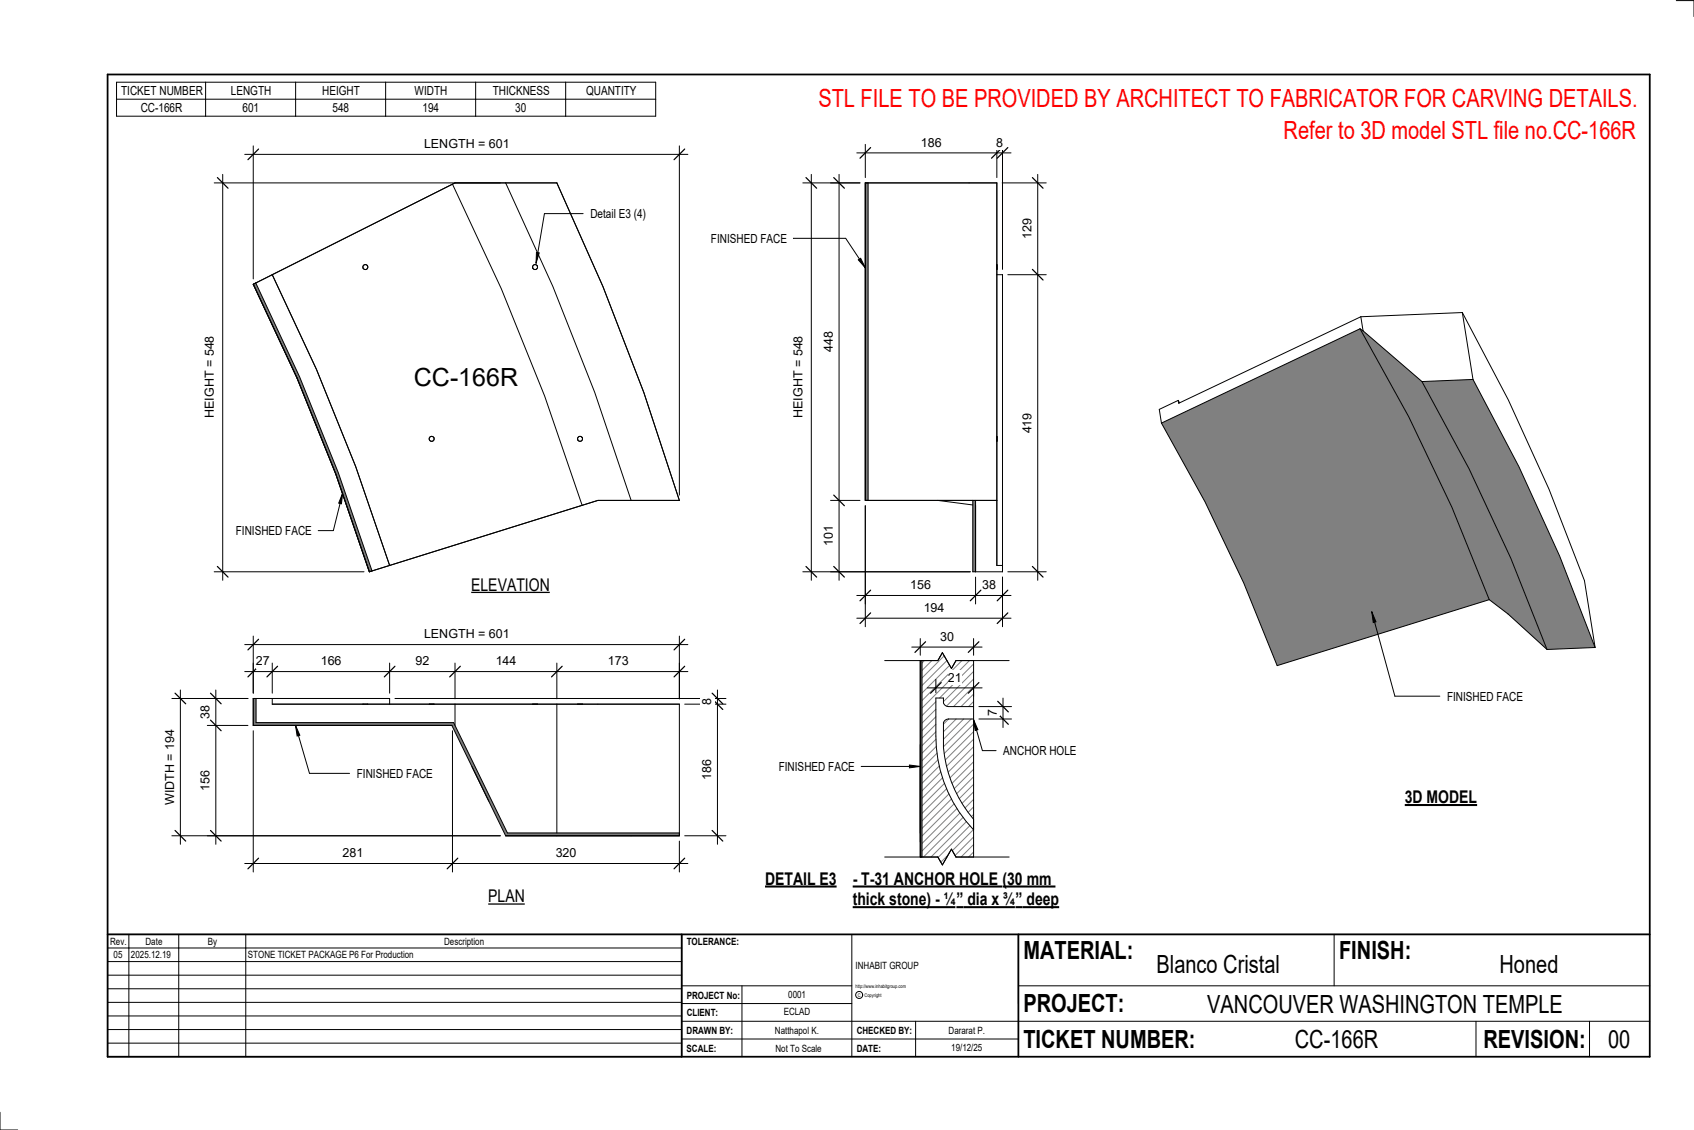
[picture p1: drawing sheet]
<svg xmlns="http://www.w3.org/2000/svg" width="914mm" height="610mm" viewBox="0 0 914 610" stroke-linecap="round" stroke-linejoin="round" font-family="sans-serif">
<g fill="#808080">
<path d="M627 228l107-51 26 48 24 49 20 50-115 35-18-45-21-43z"/>
<path d="M734 177l34 29 25 47 22 48 20 49-21-19-10-7-20-50-24-49z"/>
<path d="M768 206l27-1 25 47 22 48 19 49-26 1-20-49-22-48z"/>
</g>
<g fill="none" stroke="#000" stroke-width=".54">
<path d="M734 177l26 48 24 49 20 50M734 177l2 1M734 177l-107 51M735 171l-99 47v-2M735 171l1 7M736 178l32 28M789 169l25 47 22 48 19 49 6 36M789 169l6 36M789 169l-54 2M636 216l1 1M636 216l-10 5 1 7M768 206l25 47 22 48 20 49"/>
<path d="M795 205l25 47 22 48 19 49M795 205l-27 1M627 228l23 43 21 43 18 45 115-35M804 324l10 7 21 19M861 349l-26 1"/>
</g>
<g fill="#7c7c7c">
<path d="M467 99h2v171h-2z"/>
<path d="M525 270h2v38h-2z"/>
</g>
<g fill="none" stroke="#000" stroke-width=".54">
<path d="M467 99h56M467 99v171M467 99h71M469 99v171M538 99v171M538 99v49M538 143v2zM538 148v157M538 148h3M541 148v157M541 148v160M538 235v3z"/>
<path d="M467 270h39l19 2M467 270h71M525 270v38h16M527 270v38M538 270v35M538 305h3M541 305v3"/>
</g>
<path d="M137 153h1l24 50 21 52 18 53h-2l-18-52-21-52z" fill="#7c7c7c"/>
<g fill="none" stroke="#000" stroke-width=".54">
<path d="M246 99h-2l27 57 23 58 20 59M246 99h27l25 56 23 57 20 58h-18M246 99h55l24 56 23 57 19 58h-44M246 99l-109 54M137 153h1l24 50 21 52 18 53h-2M137 153l23 51 21 52 18 52M147 148l24 51 21 53 18 53 113-35M314 273l-115 35M323 270l-9 3"/>
<circle cx="197" cy="144" r="1.3"/>
<circle cx="289" cy="144" r="1.3"/>
<circle cx="233" cy="237" r="1.3"/>
<circle cx="313" cy="237" r="1.3"/>
</g>
<path d="M137 377h1v13h107l29 59h93v2h-94l-29-60h-107z" fill="#7c7c7c"/>
<g fill="none" stroke="#000" stroke-width=".54">
<path d="M137 377h73M137 377h10M137 377v14M138 377v13h107l29 59h93M147 380h49M147 377h63M147 380h220M147 377v3M196 380h3zM210 377v3M232 380h2zM246 380v11"/>
<path d="M287 380h3zM312 380h.1M312 380h2zM367 380h-66v69M367 380v71M137 391h62M137 391h107l29 60M273 451h68M273 451h94M301 451h66"/>
</g>
<path d="M498 356v106h8l3 5 5-9 2 4h10v-14a73 73 0 0 1-21-51v-20h4v2l2 2h15v-25h-10l-2 5-5-9-3 4zM510 389a67 67 0 0 0 4 33 69 69 0 0 0 12 20v-54h-14z" fill="#fff"/>
<path d="M497 356h1v106h-1z" fill="#7c7c7c"/>
<g fill="none" stroke="#808080" stroke-width=".54">
<path d="M499 356l-1 2M503 356l-5 6M510 354l-12 12M511 356l-13 14M513 359l-15 15M519 356l-21 22M523 356l-25 26M526 358l-19 19M505 379l-7 7M526 362l-17 17M526 366l-15 15M526 370l-11 11"/>
<path d="M526 374l-7 7M526 378l-3 3M505 383l-7 7M505 387l-7 7M505 391l-7 7M505 395l-7 7M505 399l-7 7M512 388l-3 3M516 388l-7 7M520 388l-11 11M524 388l-15 15M526 391l-16 16"/>
<path d="M526 395l-16 15M526 399l-15 14M505 403l-7 7M506 406l-8 8M506 410l-8 8M507 413l-9 10M508 416l-10 11M509 420l-11 11M526 403l-14 14M526 407l-13 13M526 411l-12 12M526 415l-11 10"/>
<path d="M526 419l-10 9M510 423l-12 12M511 425l-13 14M512 428l-14 15M514 431l-16 16M515 434l-17 17M517 436l-19 19M518 439l-20 20M526 423l-8 8M526 427l-7 6M526 431l-5 5M526 435l-3 3"/>
<path d="M526 439l-2 2M520 441l-22 21M522 443l-19 19M524 445l-18 18M525 448l-11 11M526 452l-10 10M526 456l-7 6M526 460l-3 2M512 461l-4 4"/>
</g>
<path d="M467 78v18M538 78v18M541 78v67M462 82h84M497 356h9l3-4 5 9 2-5h10v106h-10l-2-4-5 9-3-5h-9zM498 356v106M526 381h-15l-2-2v-2h-4a112 112 0 0 0 4 44 73 73 0 0 0 17 27M526 388h-14l-2 1a67 67 0 0 0 5 37 69 69 0 0 0 11 16" fill="none" stroke="#000" stroke-width=".54"/>
<path d="M470 80l-6 5M541 80l-6 5M544 80l-6 5" fill="none" stroke="#000" stroke-width=".67"/>
<g fill="#fff">
<path d="M538 73h3v8h-3z"/>
<path d="M497 73h11v8h-11z"/>
</g>
<path d="M448 99h16M453 94v219M448 270h16M448 308h76" fill="none" stroke="#000" stroke-width=".54"/>
<path d="M450 96l6 6M450 267l6 6M450 306l6 5" fill="none" stroke="#000" stroke-width=".67"/>
<g fill="#fff">
<path d="M443 284h8v11h-8z"/>
<path d="M443 179h8v11h-8z"/>
</g>
<path d="M467 273v53M527 311v15M541 311v15M462 321h84" fill="none" stroke="#000" stroke-width=".54"/>
<path d="M470 318l-6 6M529 318l-5 6M544 318l-6 6" fill="none" stroke="#000" stroke-width=".67"/>
<g fill="#fff">
<path d="M530 312h8v7h-8z"/>
<path d="M491 312h11v7h-11z"/>
</g>
<path d="M467 273v65M541 311v27M462 334h84" fill="none" stroke="#000" stroke-width=".54"/>
<path d="M470 331l-6 5M544 331l-6 5" fill="none" stroke="#000" stroke-width=".67"/>
<path d="M499 324h11v8h-11z" fill="#fff"/>
<path d="M541 99h24M560 94v219M544 148h21M544 308h21" fill="none" stroke="#000" stroke-width=".54"/>
<path d="M557 96l6 6M557 145l6 6M557 306l6 5" fill="none" stroke="#000" stroke-width=".67"/>
<g fill="#fff">
<path d="M551 223h7v11h-7z"/>
<path d="M551 118h7v11h-7z"/>
</g>
<path d="M433 99h31M438 94v219M433 308h91" fill="none" stroke="#000" stroke-width=".54"/>
<path d="M435 96l6 6M435 306l6 5" fill="none" stroke="#000" stroke-width=".67"/>
<path d="M427 181h8v44h-8z" fill="#fff"/>
<path d="M137 79v71M367 79v188M132 83h239" fill="none" stroke="#000" stroke-width=".54"/>
<path d="M140 80l-6 6M370 80l-6 6" fill="none" stroke="#000" stroke-width=".67"/>
<path d="M229 74h46v7h-46z" fill="#fff"/>
<path d="M116 99h154M120 94v219M116 308h80" fill="none" stroke="#000" stroke-width=".54"/>
<path d="M117 96l6 6M117 306l6 5" fill="none" stroke="#000" stroke-width=".67"/>
<g fill="#fff">
<path d="M109 181h8v44h-8z"/>
<path d="M223 196h57v15h-57z"/>
</g>
<path d="M290 136h1l-2 6z" fill="#000"/>
<path d="M315 115h-21l-5 27M290 136h1l-2 6z" fill="none" stroke="#000" stroke-width=".54"/>
<path d="M319 112h29v7h-29z" fill="#fff"/>
<path d="M213 377h179M370 380h22M387 372v83M370 451h22" fill="none" stroke="#000" stroke-width=".54"/>
<path d="M384 377l6 6M384 374l6 6M384 448l6 6" fill="none" stroke="#000" stroke-width=".67"/>
<g fill="#fff">
<path d="M378 377h7v3h-7z"/>
<path d="M378 410h7v11h-7z"/>
</g>
<path d="M137 358v16M147 358v16M210 358v16M246 358v19M301 358v19M367 358v19M132 362h239" fill="none" stroke="#000" stroke-width=".54"/>
<path d="M140 359l-6 6M150 359l-6 6M213 359l-6 6M248 359l-5 6M303 359l-5 6M370 359l-6 6" fill="none" stroke="#000" stroke-width=".67"/>
<g fill="#fff">
<path d="M328 353h11v7h-11z"/>
<path d="M268 353h11v7h-11z"/>
<path d="M224 353h8v7h-8z"/>
<path d="M173 353h11v7h-11z"/>
<path d="M138 353h7v7h-7z"/>
</g>
<path d="M112 377h22M116 372v83M112 391h22M112 451h158" fill="none" stroke="#000" stroke-width=".54"/>
<path d="M114 374l5 6M114 388l5 6M114 448l5 6" fill="none" stroke="#000" stroke-width=".67"/>
<g fill="#fff">
<path d="M107 380h8v8h-8z"/>
<path d="M107 416h8v11h-8z"/>
</g>
<path d="M93 377h41M97 372v83M93 451h177" fill="none" stroke="#000" stroke-width=".54"/>
<path d="M94 374l6 6M94 448l6 6" fill="none" stroke="#000" stroke-width=".67"/>
<path d="M88 393h8v41h-8z" fill="#fff"/>
<path d="M137 394v76M244 394v76M367 454v16M132 466h239" fill="none" stroke="#000" stroke-width=".54"/>
<path d="M140 463l-6 6M247 463l-6 6M370 463l-6 6" fill="none" stroke="#000" stroke-width=".67"/>
<g fill="#fff">
<path d="M300 456h11v8h-11z"/>
<path d="M185 456h11v8h-11z"/>
</g>
<path d="M132 348h239M137 343v31M367 343v34" fill="none" stroke="#000" stroke-width=".54"/>
<path d="M140 345l-6 6M370 345l-6 6" fill="none" stroke="#000" stroke-width=".67"/>
<path d="M229 338h46v8h-46z" fill="#fff"/>
<path d="M478 356h28l3-4 5 9 2-5h29M465 413h32M491 413h6l-6 1zM478 462h28l3 5 5-9 2 4h29" fill="none" stroke="#000" stroke-width=".54"/>
<path d="M491 413h6l-6 1z" fill="#000"/>
<g fill="#fff">
<path d="M420 410h41v7h-41z"/>
<path d="M413 468h39v11h-39z"/>
</g>
<path d="M413 478h39" fill="none" stroke="#000" stroke-width="1.1" stroke-linecap="butt"/>
<g fill="#fff">
<path d="M460 468h81v11h-81z"/>
<path d="M541 468h29v11h-29z"/>
<path d="M460 479h56v12h-56z"/>
<path d="M516 479h4v12h-4z"/>
<path d="M520 479h28v12h-28z"/>
<path d="M548 479h4v12h-4z"/>
<path d="M552 479h20v12h-20z"/>
</g>
<path d="M460 478h81M541 478h29M460 489h56M516 489h32M548 489h24" fill="none" stroke="#000" stroke-width="1.1" stroke-linecap="butt"/>
<path d="M541 377v15M528 388h18M528 381h18" fill="none" stroke="#000" stroke-width=".54"/>
<path d="M539 378l5 6M539 385l5 6" fill="none" stroke="#000" stroke-width=".67"/>
<path d="M532 383h8v3h-8z" fill="#fff"/>
<path d="M501 371h29M505 367v7M526 370v6" fill="none" stroke="#000" stroke-width=".54"/>
<path d="M508 368l-6 6M528 368l-5 6" fill="none" stroke="#000" stroke-width=".67"/>
<path d="M512 362h7v7h-7z" fill="#fff"/>
<path d="M526 388l2 6h-2z" fill="#000"/>
<path d="M526 388l2 6h-2zM526 388l4 17h8" fill="none" stroke="#000" stroke-width=".54"/>
<path d="M542 401h39v8h-39z" fill="#fff"/>
<path d="M492 349h38M497 344v9M526 344v9" fill="none" stroke="#000" stroke-width=".54"/>
<path d="M500 346l-6 6M528 346l-5 6" fill="none" stroke="#000" stroke-width=".67"/>
<path d="M507 340h8v7h-8z" fill="#fff"/>
<g fill="none" stroke="#000" stroke-width=".54">
<path d="M905 0h9v9M460 504v66M720 504v28M891 504h-341v37M368 532h92M401 532v38M550 532h341M368 551h523M368 541h92M494 551v19M797 551v19M858 551v19"/>
<path d="M368 561h182M0 600v10h10"/>
<circle cx="464" cy="537" r="1.9"/>
</g>
<path d="M58 40h833v530h-833zM58 504h833M368 504v66M550 504v66" fill="none" stroke="#000" stroke-width=".96"/>
<g fill="#fff">
<path d="M652 534h192v15h-192z"/>
<path d="M513 562h17v6h-17z"/>
<path d="M425 533h10v6h-10z"/>
<path d="M423 543h15v6h-15z"/>
<path d="M418 553h24v6h-24z"/>
<path d="M624 513h68v15h-68z"/>
<path d="M809 513h33v15h-33z"/>
<path d="M512 553h20v6h-20z"/>
<path d="M699 553h45v15h-45z"/>
<path d="M442 45h443v16h-443z"/>
<path d="M868 553h12v15h-12z"/>
<path d="M61 512h5v6h-5z"/>
<path d="M693 63h192v15h-192z"/>
<path d="M254 310h43v11h-43z"/>
</g>
<path d="M254 320h43" fill="none" stroke="#000" stroke-width=".69" stroke-linecap="butt"/>
<path d="M264 478h19v11h-19z" fill="#fff"/>
<path d="M264 488h19" fill="none" stroke="#000" stroke-width=".69" stroke-linecap="butt"/>
<path d="M758 424h40v12h-40z" fill="#fff"/>
<path d="M758 434h39" fill="none" stroke="#000" stroke-width="1.1" stroke-linecap="butt"/>
<g fill="none" stroke="#000" stroke-width=".54">
<path d="M63 44h291v19h-291zM63 54h291M111 44v19M160 44v19M208 44v19M257 44v19M305 44v19M428 129h28l11 16M463 140l2-1 2 6zM58 504h310v66h-310zM58 519h310M58 511h310"/>
<path d="M70 504v66M96 504v66M133 504v66M58 533h310M58 526h310M58 555h310M58 548h310M58 541h310M58 563h310"/>
</g>
<path d="M463 140l2-1 2 6z" fill="#000"/>
<path d="M384 125h40v7h-40z" fill="#fff"/>
<path d="M740 330l3 5-2 1z" fill="#000"/>
<path d="M740 330l3 5-2 1zM740 330l13 46h24" fill="none" stroke="#000" stroke-width=".54"/>
<path d="M781 372h41v7h-41z" fill="#fff"/>
<path d="M160 391l2 6h-2z" fill="#000"/>
<path d="M160 391l2 6h-2zM160 391l7 26h22" fill="none" stroke="#000" stroke-width=".54"/>
<path d="M193 414h40v7h-40z" fill="#fff"/>
<path d="M185 266l-1 6-1-1z" fill="#000"/>
<path d="M185 266l-1 6-1-1zM185 266l-5 20h-8" fill="none" stroke="#000" stroke-width=".54"/>
<path d="M127 283h41v7h-41z" fill="#fff"/>
<g font-size="13.5" fill="#f00">
<text x="442" y="58">STL FILE TO BE PROVIDED BY ARCHITECT TO FABRICATOR FOR CARVING DETAILS.</text>
<text x="693" y="75">Refer to 3D model STL file no.CC-166R</text>
</g>
<g font-size="13.5">
<text x="223" y="208">CC-166R</text>
<text x="552" y="517">MATERIAL:</text>
<text x="723" y="517">FINISH:</text>
<text x="624" y="525">Blanco Cristal</text>
<text x="809" y="525">Honed</text>
<text x="552" y="546">PROJECT:</text>
<text x="652" y="546">VANCOUVER WASHINGTON TEMPLE</text>
<text x="552" y="565">TICKET NUMBER:</text>
<text x="699" y="565">CC-166R</text>
<text x="801" y="565">REVISION:</text>
<text x="868" y="565">00</text>
</g>
<g font-size="9.4">
<text x="254" y="319">ELEVATION</text>
<text x="758" y="433">3D MODEL</text>
<text x="413" y="477">DETAIL E3</text>
<text x="460" y="477">- T-31 ANCHOR HOLE</text>
<text x="541" y="477">(30 mm</text>
<text x="264" y="487">PLAN</text>
<text x="460" y="488">thick stone) - ¼</text>
<text x="516" y="488">”</text>
<text x="522" y="488">dia x ¾</text>
<text x="548" y="488">”</text>
<text x="554" y="488">deep</text>
</g>
<g font-size="6.7">
<text x="65" y="51">TICKET NUMBER</text>
<text x="125" y="51">LENGTH</text>
<text x="174" y="51">HEIGHT</text>
<text x="224" y="51">WIDTH</text>
<text x="266" y="51">THICKNESS</text>
<text x="316" y="51">QUANTITY</text>
<text x="76" y="60">CC-166R</text>
<text x="131" y="60">601</text>
<text x="179" y="60">548</text>
<text x="228" y="60">194</text>
<text x="278" y="60">30</text>
<text x="229" y="80">LENGTH = 601</text>
<text x="497" y="79">186</text>
<text x="538" y="79">8</text>
<text x="319" y="118">Detail E3 (4)</text>
<text x="384" y="131">FINISHED FACE</text>
<text x="557" y="129" transform="rotate(-90 557 129)">129</text>
<text x="450" y="190" transform="rotate(-90 450 190)">448</text>
<text x="115" y="225" transform="rotate(-90 115 225)">HEIGHT = 548</text>
<text x="433" y="225" transform="rotate(-90 433 225)">HEIGHT = 548</text>
<text x="557" y="234" transform="rotate(-90 557 234)">419</text>
<text x="127" y="289">FINISHED FACE</text>
<text x="450" y="295" transform="rotate(-90 450 295)">101</text>
<text x="491" y="318">156</text>
<text x="530" y="318">38</text>
<text x="499" y="330">194</text>
<text x="229" y="344">LENGTH = 601</text>
<text x="507" y="346">30</text>
<text x="138" y="359">27</text>
<text x="173" y="359">166</text>
<text x="224" y="359">92</text>
<text x="268" y="359">144</text>
<text x="328" y="359">173</text>
<text x="512" y="368">21</text>
<text x="781" y="378">FINISHED FACE</text>
<text x="384" y="380" transform="rotate(-90 384 380)">8</text>
<text x="113" y="388" transform="rotate(-90 113 388)">38</text>
<text x="538" y="386" transform="rotate(-90 538 386)">7</text>
<text x="542" y="407">ANCHOR HOLE</text>
<text x="193" y="420">FINISHED FACE</text>
<text x="420" y="416">FINISHED FACE</text>
<text x="384" y="421" transform="rotate(-90 384 421)">186</text>
<text x="113" y="427" transform="rotate(-90 113 427)">156</text>
<text x="94" y="434" transform="rotate(-90 94 434)">WIDTH = 194</text>
<text x="185" y="462">281</text>
<text x="300" y="462">320</text>
</g>
<g font-size="5.4">
<text x="59" y="510">Rev.</text>
<text x="79" y="510">Date</text>
<text x="112" y="510">By</text>
<text x="240" y="510">Description</text>
<text x="371" y="510">TOLERANCE:</text>
<text x="61" y="517">05</text>
<text x="71" y="517">2025.12.19</text>
<text x="134" y="517">STONE TICKET PACKAGE P6 For Production</text>
<text x="462" y="523">INHABIT GROUP</text>
<text x="371" y="539">PROJECT No:</text>
<text x="425" y="538">0001</text>
<text x="371" y="548">CLIENT:</text>
<text x="423" y="548">ECLAD</text>
<text x="371" y="558">DRAWN BY:</text>
<text x="418" y="558">Natthapol K.</text>
<text x="462" y="558">CHECKED BY:</text>
<text x="512" y="558">Dararat P.</text>
<text x="371" y="567">SCALE:</text>
<text x="419" y="567">Not To Scale</text>
<text x="462" y="567">DATE:</text>
<text x="513" y="567">19/12/25</text>
</g>
<g font-size="2.7">
<text x="462" y="533">http://www.inhabitgroup.com</text>
<text x="463" y="538">C</text>
<text x="467" y="538">Copyright</text>
</g>
</svg>
